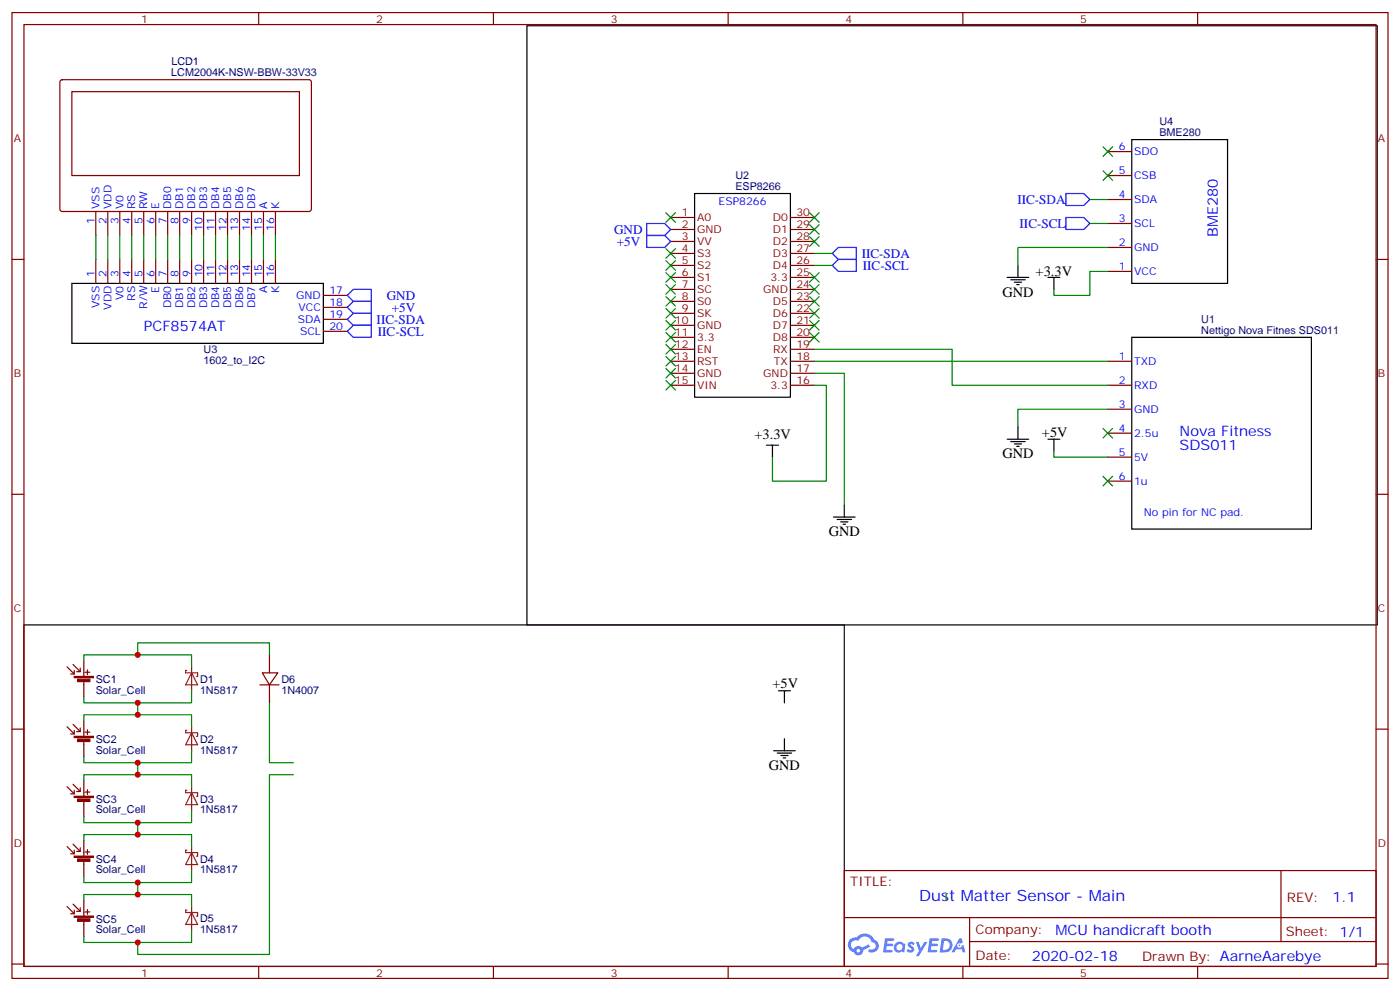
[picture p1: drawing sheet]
<svg xmlns="http://www.w3.org/2000/svg" width="412mm" height="292mm" viewBox="0 0 412 292" stroke-linecap="round" stroke-linejoin="round" font-family="sans-serif">
<path d="M155.2 7.6h250.5v176.4h-250.5zM7.1 184h241.6v100.5h-241.6z" fill="none" stroke="#000" stroke-width=".35"/>
<g fill="none" stroke="#870000" stroke-width=".35">
<path d="M3.5 3.7h405.4v284.3h-405.4zM7.1 7.2h398.2v277.3h-398.2zM76.2 3.7v3.5M145.3 3.7v3.5M214.5 3.7v3.5M283.6 3.7v3.5M352.8 3.7v3.5M3.5 76.4h3.6M405.3 76.4h3.6M3.5 145.5h3.6M405.3 145.5h3.6M3.5 214.7h3.6"/>
<path d="M405.3 214.7h3.6M248.7 256.3h156.6v28.2h-156.6zM377.3 256.3v20.9M248.7 270.1h156.5M285.6 277.2h119.6M285.6 270.1v14.2M3.5 283.8h3.6M76.2 284.5v3.5M145.3 284.5v3.5M214.5 284.5v3.5M283.6 284.5v3.5M352.8 284.5v3.5"/>
<path d="M405.3 283.8h3.6"/>
</g>
<g fill="#5487ff">
<path d="M267.7 277.5a1.22 1.22 0 0 1 1.7 .2l-.4 .6a.47 .47 0 0 0-.3-.4 .47 .47 0 0 0-.5 .2l.1 .2a1.14 1.14 0 0 1 .8 1.8 1.14 1.14 0 0 1-1.9 0l-.2-.2 .5-.6 .7 .5a.29 .29 0 0 0 .3-.3 .29 .29 0 0 0-.2-.3 1.04 1.04 0 0 1-.6-1.7z"/>
<path d="M260.7 276.2h2.4l.3 .2-.2 .5-1.8 .1-.1 .8h1.5l.3 .4-.3 .4h-1.6l-.2 1.1h1.7l.2 .3-.2 .3-2.6 .1z"/>
<path d="M273.8 276.2h2.4l.3 .2-.1 .5-1.8 .1-.2 .8h1.6l.3 .4-.4 .4-1.6-.1-.1 1.1 1.7 .1 .2 .3-.2 .3-2.6 .1z"/>
<path d="M282.6 276.2h.7l.3 1.3-.6 .3a.69 .69 0 0 0-1 .3 .69 .69 0 0 0 .4 .9 .69 .69 0 0 0 .9-.6l.5-.2 .6 2.2h-.8l-.2-.9h-1.8l-.5 .9h-.8z"/>
<path d="M269.8 277.3h.8l.6 1.8 1.1-1.8h.9l-2.6 4.2h-.8l.9-1.5z"/>
<path d="M277.4 276.2l-.6 4.2h1.3a2.11 2.11 0 0 0 2.5-2.1 2.11 2.11 0 0 0-2.5-2.1zM278.1 277a1.39 1.39 0 0 1 1.7 1.4 1.39 1.39 0 0 1-1.8 1.2h-.3z"/>
<path d="M263.7 277.8a1.54 1.54 0 0 0-.1 2.2 1.54 1.54 0 0 0 2.2 .1l.6 .3 .3-2.3-.2-.3h-.4a1.49 1.49 0 0 0-2.4 0zM264 278.8a.94 .94 0 0 1 1.8 0 .94 .94 0 0 1-1.8 0z"/>
<path d="M250.4 276.6a2.18 2.18 0 0 0 1.1 3.7 1.44 1.44 0 0 0 1.6 .9 1.44 1.44 0 0 0 1.2-1.4l2-1.1-.5-.7-1.9 1a1.47 1.47 0 0 0-2.4 .4 1.39 1.39 0 0 1-.7-1.9 1.39 1.39 0 0 1 2-.5 2.12 2.12 0 0 1 2.2-1.3 2.12 2.12 0 0 1 1.9 1.7 1.14 1.14 0 0 1 1.1 1.4 1.14 1.14 0 0 1-1.7 .7 .43 .43 0 0 0-.5 .4 .43 .43 0 0 0 .4 .5 1.98 1.98 0 0 0 2.5-1.2 1.98 1.98 0 0 0-1.2-2.6 3.1 3.1 0 0 0-5.3-.6l-.9 .1zM252.3 279.9a.55 .55 0 0 1 1.1 0 .55 .55 0 0 1-1.1 0z"/>
<circle cx="282.6" cy="278.3" r=".26"/>
</g>
<g fill="none" stroke="#000" stroke-width=".35">
<path d="M204.6 57h28.2v59.9h-28.2zM333.4 41.1h28.2v42.3h-28.2zM299.9 78.1v3.6M21.2 83.4h74v17.7h-74zM296.7 81.7h6.3M297.7 82.4h4.3M298.8 83.1h2.1M299.5 83.8h.7M308.7 81.7h3.5M310.4 81.7v3.5M333.4 99.3h52.9v56.5h-52.9zM225.8 131.1h3.5"/>
<path d="M227.5 131.1v3.5M296.7 129.3h6.3M297.7 130h4.3M298.8 130.7h2.1M299.5 131.4h.7M299.9 125.8v3.5M308.7 129.3h3.5M310.4 129.3v3.5M245.5 152.2h6.4M246.6 152.9h4.2M247.6 153.6h2.2M248.4 154.3h.7"/>
<path d="M248.7 148.7v3.5M229.3 203.4h3.5M231.1 203.4v3.5M231.1 217.5v3.5M227.9 221h6.3M229 221.7h4.2M230 222.4h2.1M230.7 223.1h.7"/>
</g>
<g fill="none" stroke="#870000" stroke-width=".35">
<path d="M17.9 23.7l.4-.2h73l.4 .7v37.6l-.7 .5-72.9-.1-.5-.6v-37.4zM21.2 27h67v24.7h-67zM326.3 58.7h7.1M326.3 51.7h7.1M326.3 44.6h7.1M28.2 62.3v7M28.2 76.4v7M31.7 62.3v7M31.7 76.4v7M35.3 62.3v7M35.3 76.4v7M38.8 62.3v7"/>
<path d="M38.8 76.4v7M42.3 62.3v7M42.3 76.4v7M45.9 62.3v7M45.9 76.4v7M49.4 62.3v7M49.4 76.4v7M52.9 62.3v7M52.9 76.4v7M56.4 62.3v7M56.4 76.4v7M60 62.3v7"/>
<path d="M60 76.4v7M63.5 62.3v7M63.5 76.4v7M67 62.3v7M67 76.4v7M70.6 62.3v7M70.6 76.4v7M74.1 62.3v7M74.1 76.4v7M77.6 62.3v7M77.6 76.4v7M81.1 62.3v7"/>
<path d="M81.1 76.4v7M197.6 64h7M197.6 67.6h7M197.6 71.1h7M197.6 74.6h7M197.6 78.1h7M232.8 64h7.1M232.8 67.6h7.1M232.8 71.1h7.1M232.8 74.6h7.1M232.8 78.1h7.1M326.3 79.9h7.1"/>
<path d="M326.3 72.8h7.1M326.3 65.8h7.1M95.2 87h7.1M95.2 90.5h7.1M95.2 94h7.1M95.2 97.5h7.1M197.6 81.7h7M197.6 85.2h7M197.6 88.7h7M197.6 92.3h7M197.6 95.8h7M197.6 99.3h7"/>
<path d="M232.8 81.7h7.1M232.8 85.2h7.1M232.8 88.7h7.1M232.8 92.3h7.1M232.8 95.8h7.1M232.8 99.3h7.1M197.6 106.4h7M197.6 113.4h7M197.6 102.8h7M197.6 109.9h7M232.8 106.4h7.1M232.8 113.4h7.1"/>
<path d="M232.8 102.8h7.1M232.8 109.9h7.1M326.3 106.4h7.1M326.3 113.4h7.1M326.3 120.5h7.1M326.3 127.5h7.1M326.3 134.6h7.1M326.3 141.6h7.1M77.3 198.1h4.5l-2.4 3.5zM79.4 192.8v5.3M76.6 201.6h5.6M79.4 201.6v5.3"/>
</g>
<g fill="#850000" stroke="#850000" stroke-width=".35">
<path d="M21.9 234.4h5.6v.4h-5.6z"/>
<path d="M22.9 235.2h3.6v.7h-3.6z"/>
<path d="M21.9 252.1h5.6v.3h-5.6z"/>
<path d="M22.9 252.9h3.6v.7h-3.6z"/>
<path d="M21.9 216.8h5.6v.3h-5.6z"/>
<path d="M22.9 217.6h3.6v.7h-3.6z"/>
<path d="M21.9 199.1h5.6v.4h-5.6z"/>
<path d="M22.9 200h3.6v.7h-3.6z"/>
<path d="M21.9 269.7h5.6v.4h-5.6z"/>
<path d="M22.9 270.5h3.6v.7h-3.6z"/>
</g>
<g fill="none" stroke="#850000" stroke-width=".35">
<path d="M19.8 196.3l2.1 2.1M21.5 195.6l2.1 2.1M21.9 197.4v1h-1.1M23.6 196.7v1h-1M24.7 194.6v4.5M25 197.9h1.5M25.8 197.2v1.4M19.8 214l2.1 2.1M21.5 213.3l2.1 2.1M21.9 215v1.1h-1.1M23.6 214.3v1.1h-1M24.7 200.6v4.5"/>
<path d="M24.7 212.2v4.6M24.7 218.2v4.6M25 215.5h1.5M25.8 214.8v1.5M19.8 231.6l2.1 2.1M21.5 230.9l2.1 2.1M21.9 232.7v1h-1.1M23.6 232v1h-1M24.7 229.8v4.6M24.7 235.8v4.6M25 233.2h1.5M25.8 232.5v1.4"/>
<path d="M19.8 249.2l2.1 2.2M21.5 248.5l2.1 2.1M21.9 250.3v1.1h-1.1M23.6 249.6v1h-1M24.7 247.5v4.6M24.7 253.5v4.6M25 250.8h1.5M25.8 250.1v1.4M19.8 266.9l2.1 2.1M21.5 266.2l2.1 2.1M21.9 267.9v1.1h-1.1M23.6 267.2v1.1h-1"/>
<path d="M24.7 265.1v4.6M24.7 271.1v4.6M25 268.5h1.5M25.8 267.8v1.4"/>
</g>
<g fill="none" stroke="#8c2424" stroke-width=".35">
<path d="M55 197.4h-.3v.7h3.5v1h-.3M56.4 198.1l1.8 3.5h-3.5zM56.4 196.3v7.1M55 215h-.3v.7h3.5v1.1h-.3M56.4 214v7M56.4 215.7l1.8 3.6h-3.5zM55 232.7h-.3v.7h3.5v1h-.3M56.4 231.6v7.1M56.4 233.4l1.8 3.5h-3.5zM55 250.3h-.3v.7h3.5v1.1h-.3M56.4 249.2v7.1M56.4 251l1.8 3.5h-3.5z"/>
<path d="M55 267.9h-.3v.7h3.5v1.1h-.3M56.4 266.9v7M56.4 268.6l1.8 3.6h-3.5z"/>
</g>
<path d="M314 57h5.3l1.7 1.7-1.7 1.8h-5.3zM190.5 65.8h5.3l1.8 1.8-1.8 1.7h-5.3zM190.5 69.3h5.3l1.8 1.8-1.8 1.7h-5.3zM245.2 74.6l1.7-1.8h5.3v3.6h-5.3zM245.2 78.1l1.7-1.7h5.3v3.5h-5.3zM314 64h5.3l1.7 1.8-1.7 1.8h-5.3zM102.3 97.5l1.8-1.7h5.3v3.5h-5.3zM102.3 94l1.8-1.7h5.3v3.5h-5.3zM102.3 90.5l1.8-1.8h5.3v3.6h-5.3zM102.3 87l1.8-1.8h5.3v3.5h-5.3z" fill="none" stroke="#00f" stroke-width=".35"/>
<g fill="none" stroke="#008700" stroke-width=".35">
<path d="M321 58.7h5.3M28.2 69.3v7.1M31.7 69.3v7.1M35.3 69.3v7.1M38.8 69.3v7.1M42.3 69.3v7.1M45.9 69.3v7.1M49.4 69.3v7.1M52.9 69.3v7.1M56.4 69.3v7.1M60 69.3v7.1M63.5 69.3v7.1"/>
<path d="M67 69.3v7.1M70.6 69.3v7.1M74.1 69.3v7.1M77.6 69.3v7.1M81.1 69.3v7.1M239.9 74.6h5.3M239.9 78.1h5.3M321 65.8h5.3M326.3 72.8h-26.4v5.3M326.3 79.9h-5.3v7.1h-10.6v-1.8M239.9 102.8h40.6v10.6h45.8M239.9 109.9h8.8v38.8"/>
<path d="M239.9 113.4h3.5v28.2h-15.9v-7M239.9 106.4h86.4M310.4 132.8v1.8h15.9M326.3 120.5h-26.4v5.3M24.7 194.6v-1.8h31.7v3.5M40.6 192.8v-3.5h38.8v3.5M24.7 212.2v-1.8h31.7v3.6M40.6 206.9v3.5M56.4 203.4v3.5h-31.7v-1.8M79.4 206.9v17.6h7M24.7 229.8v-1.7h31.7v3.5M40.6 224.5v3.6"/>
<path d="M56.4 238.7v3.5h-31.7v-1.8M56.4 221v3.5h-31.7v-1.7M86.4 228.1h-7v52.9h-38.8v-3.5M24.7 247.5v-1.8h31.7v3.5M40.6 242.2v3.5M40.6 259.8v3.5M56.4 256.3v3.5h-31.7v-1.7M24.7 265.1v-1.8h31.7v3.6M56.4 273.9v3.6h-31.7v-1.8M278.7 263.3v1.8"/>
</g>
<g fill="#c00">
<circle cx="40.6" cy="259.8" r=".88"/>
<circle cx="40.6" cy="263.3" r=".88"/>
<circle cx="40.6" cy="242.2" r=".88"/>
<circle cx="40.6" cy="245.7" r=".88"/>
<circle cx="40.6" cy="210.4" r=".88"/>
<circle cx="40.6" cy="206.9" r=".88"/>
<circle cx="40.6" cy="228.1" r=".88"/>
<circle cx="40.6" cy="224.5" r=".88"/>
<circle cx="40.6" cy="192.8" r=".88"/>
<circle cx="40.6" cy="277.5" r=".88"/>
</g>
<g fill="#c00" stroke="#008700" stroke-width=".35">
<path d="M238.5 62.6l2.8 2.8zM241.3 62.6l-2.8 2.8z"/>
<path d="M238.5 66.1l2.8 2.9zM241.3 66.1l-2.8 2.9z"/>
<path d="M238.5 69.7l2.8 2.8zM241.3 69.7l-2.8 2.8z"/>
<path d="M238.5 80.3l2.8 2.8zM241.3 80.3l-2.8 2.8z"/>
<path d="M238.5 83.8l2.8 2.8zM241.3 83.8l-2.8 2.8z"/>
<path d="M238.5 87.3l2.8 2.8zM241.3 87.3l-2.8 2.8z"/>
<path d="M238.5 90.8l2.8 2.9zM241.3 90.8l-2.8 2.9z"/>
<path d="M238.5 94.4l2.8 2.8zM241.3 94.4l-2.8 2.8z"/>
<path d="M238.5 97.9l2.8 2.8zM241.3 97.9l-2.8 2.8z"/>
<path d="M196.1 62.6l2.9 2.8zM199 62.6l-2.9 2.8z"/>
<path d="M196.1 76.7l2.9 2.9zM199 76.7l-2.9 2.9z"/>
<path d="M196.1 73.2l2.9 2.8zM199 73.2l-2.9 2.8z"/>
<path d="M196.1 80.3l2.9 2.8zM199 80.3l-2.9 2.8z"/>
<path d="M196.1 83.8l2.9 2.8zM199 83.8l-2.9 2.8z"/>
<path d="M196.1 87.3l2.9 2.8zM199 87.3l-2.9 2.8z"/>
<path d="M196.1 90.8l2.9 2.9zM199 90.8l-2.9 2.9z"/>
<path d="M196.1 94.4l2.9 2.8zM199 94.4l-2.9 2.8z"/>
<path d="M196.1 97.9l2.9 2.8zM199 97.9l-2.9 2.8z"/>
<path d="M196.1 101.4l2.9 2.8zM199 101.4l-2.9 2.8z"/>
<path d="M196.1 105l2.9 2.8zM199 105l-2.9 2.8z"/>
<path d="M324.9 50.3l2.8 2.8zM324.9 53.1l2.8-2.8z"/>
<path d="M324.9 43.2l2.8 2.8zM327.7 43.2l-2.8 2.8z"/>
<path d="M324.9 126.1l2.8 2.8zM327.7 126.1l-2.8 2.8z"/>
<path d="M324.9 140.2l2.8 2.9zM327.7 140.2l-2.8 2.9z"/>
<path d="M196.1 108.5l2.9 2.8zM199 108.5l-2.9 2.8z"/>
<path d="M196.1 112l2.9 2.8zM199 112l-2.9 2.8z"/>
</g>
<text font-size="4.6" fill="#00f" x="270.8" y="265.3">Dust Matter Sensor - Main</text>
<g font-size="4.2" fill="#00f">
<text x="358.7" y="69.7" transform="rotate(-90 358.7 69.7)">BME280</text>
<text x="42.3" y="97.5">PCF8574AT</text>
<text x="347.5" y="128.2">Nova Fitness</text>
<text x="347.5" y="132.5">SDS011</text>
<text x="392.5" y="265.6">1.1</text>
<text x="310.9" y="275.1">MCU handicraft booth</text>
<text x="304" y="282.9">2020-02-18</text>
</g>
<g font-size="4.2">
<text x="305.1" y="81.3">+3.3V</text>
<text x="295.3" y="87.3">GND</text>
<text x="222.2" y="129.3">+3.3V</text>
<text x="306.9" y="128.6">+5V</text>
<text x="295.3" y="134.9">GND</text>
<text x="244.1" y="157.9">GND</text>
<text x="227.5" y="202.7">+5V</text>
<text x="226.5" y="226.7">GND</text>
</g>
<g font-size="3.9" fill="#00f">
<text x="299.7" y="60">IIC-SDA</text>
<text x="180.9" y="68.8">GND</text>
<text x="300.3" y="67">IIC-SCL</text>
<text x="181.7" y="72.4">+5V</text>
<text x="253.8" y="75.8">IIC-SDA</text>
<text x="254.2" y="79.4">IIC-SCL</text>
<text x="113.9" y="88.2">GND</text>
<text x="110.9" y="95.2">IIC-SDA</text>
<text x="115.4" y="91.8">+5V</text>
<text x="111.3" y="98.8">IIC-SCL</text>
</g>
<g font-size="3.9" fill="#800">
<text x="250.5" y="260.9">TITLE:</text>
<text x="379.1" y="265.6">REV:</text>
<text x="287.4" y="275.1">Company:</text>
<text x="378.7" y="275.7">Sheet: 1/1</text>
<text x="287.4" y="282.8">Date:</text>
<text x="336.4" y="282.8">Drawn By: AarneAarebye</text>
</g>
<g font-size="3.2" fill="#800">
<text x="41.6" y="6.7">1</text>
<text x="110.8" y="6.7">2</text>
<text x="179.9" y="6.7">3</text>
<text x="249.1" y="6.7">4</text>
<text x="318.2" y="6.7">5</text>
<text x="4.1" y="41.8">A</text>
<text x="405.9" y="41.8">A</text>
<text x="200.8" y="63.7">1</text>
<text x="205.3" y="65.1">A0</text>
<text x="227.7" y="65.1">D0</text>
<text x="234.6" y="63.7">30</text>
<text x="200.8" y="67.2">2</text>
<text x="200.8" y="70.7">3</text>
<text x="205.3" y="68.6">GND</text>
<text x="227.7" y="68.6">D1</text>
<text x="234.6" y="70.7">28</text>
<text x="234.6" y="67.2">29</text>
<text x="200.8" y="74.3">4</text>
<text x="200.8" y="77.8">5</text>
<text x="205.3" y="72.1">VV</text>
<text x="205.3" y="75.7">S3</text>
<text x="227.7" y="75.7">D3</text>
<text x="227.7" y="72.1">D2</text>
<text x="234.6" y="77.8">26</text>
<text x="234.6" y="74.3">27</text>
<text x="200.8" y="81.3">6</text>
<text x="205.3" y="79.2">S2</text>
<text x="205.3" y="82.7">S1</text>
<text x="226.9" y="82.7">3.3</text>
<text x="227.7" y="79.2">D4</text>
<text x="234.6" y="81.3">25</text>
<text x="200.8" y="84.8">7</text>
<text x="200.8" y="88.4">8</text>
<text x="205.3" y="86.3">SC</text>
<text x="205.3" y="89.8">S0</text>
<text x="224.8" y="86.3">GND</text>
<text x="227.7" y="89.8">D5</text>
<text x="234.6" y="88.4">23</text>
<text x="234.6" y="84.8">24</text>
<text x="198.8" y="95.4">10</text>
<text x="200.8" y="91.9">9</text>
<text x="205.3" y="93.3">SK</text>
<text x="227.7" y="93.3">D6</text>
<text x="234.6" y="95.4">21</text>
<text x="234.6" y="91.9">22</text>
<text x="198.8" y="99">11</text>
<text x="205.3" y="96.8">GND</text>
<text x="205.3" y="100.4">3.3</text>
<text x="227.7" y="100.4">D8</text>
<text x="227.7" y="96.8">D7</text>
<text x="234.6" y="99">20</text>
<text x="198.8" y="102.5">12</text>
<text x="198.8" y="106">13</text>
<text x="205.3" y="103.9">EN</text>
<text x="205.3" y="107.4">RST</text>
<text x="227.7" y="103.9">RX</text>
<text x="228" y="107.4">TX</text>
<text x="234.6" y="106">18</text>
<text x="234.6" y="102.5">19</text>
<text x="4.1" y="110.9">B</text>
<text x="198.8" y="109.5">14</text>
<text x="198.8" y="113.1">15</text>
<text x="205.3" y="110.9">GND</text>
<text x="224.8" y="110.9">GND</text>
<text x="234.6" y="113.1">16</text>
<text x="234.6" y="109.5">17</text>
<text x="405.9" y="110.9">B</text>
<text x="205.3" y="114.5">VIN</text>
<text x="226.9" y="114.5">3.3</text>
<text x="4.1" y="180.1">C</text>
<text x="405.9" y="180.1">C</text>
<text x="4.1" y="249.2">D</text>
<text x="405.9" y="249.2">D</text>
<text x="41.6" y="287.5">1</text>
<text x="110.8" y="287.5">2</text>
<text x="179.9" y="287.5">3</text>
<text x="249.1" y="287.5">4</text>
<text x="318.2" y="287.5">5</text>
</g>
<g font-size="3.2" fill="#000080">
<text x="50.5" y="22.4">LCM2004K-NSW-BBW-33V33</text>
<text x="50.5" y="19.2">LCD1</text>
<text x="341.5" y="40">BME280</text>
<text x="341.5" y="36.9">U4</text>
<text x="216.6" y="52.7">U2</text>
<text x="216.6" y="55.9">ESP8266</text>
<text x="353.9" y="95.1">U1</text>
<text x="353.8" y="98.2">Nettigo Nova Fitnes SDS011</text>
<text x="60" y="107.1">1602_to_I2C</text>
<text x="60" y="103.9">U3</text>
<text x="28.2" y="201">SC1</text>
<text x="58.9" y="201">D1</text>
<text x="82.9" y="201">D6</text>
<text x="28.2" y="204.2">Solar_Cell</text>
<text x="58.9" y="204.2">1N5817</text>
<text x="82.9" y="204.2">1N4007</text>
<text x="28.2" y="221.8">Solar_Cell</text>
<text x="28.2" y="218.7">SC2</text>
<text x="58.9" y="221.8">1N5817</text>
<text x="58.9" y="218.7">D2</text>
<text x="28.2" y="239.5">Solar_Cell</text>
<text x="28.2" y="236.3">SC3</text>
<text x="58.9" y="239.5">1N5817</text>
<text x="58.9" y="236.3">D3</text>
<text x="28.2" y="257.1">Solar_Cell</text>
<text x="28.2" y="253.9">SC4</text>
<text x="58.9" y="257.1">1N5817</text>
<text x="58.9" y="253.9">D4</text>
<text x="28.2" y="274.8">Solar_Cell</text>
<text x="28.2" y="271.6">SC5</text>
<text x="58.9" y="274.8">1N5817</text>
<text x="58.9" y="271.6">D5</text>
</g>
<g font-size="3.2" fill="#00f">
<text x="329.6" y="44.3">6</text>
<text x="334.1" y="45.7">SDO</text>
<text x="329.6" y="51.3">5</text>
<text x="334.1" y="52.7">CSB</text>
<text x="329.6" y="58.4">4</text>
<text x="334.1" y="59.8">SDA</text>
<text x="29.3" y="61.6" transform="rotate(-90 29.3 61.6)">VSS</text>
<text x="32.8" y="61.6" transform="rotate(-90 32.8 61.6)">VDD</text>
<text x="36.3" y="61.6" transform="rotate(-90 36.3 61.6)">V0</text>
<text x="39.9" y="61.6" transform="rotate(-90 39.9 61.6)">RS</text>
<text x="43.4" y="61.6" transform="rotate(-90 43.4 61.6)">RW</text>
<text x="46.9" y="61.6" transform="rotate(-90 46.9 61.6)">E</text>
<text x="50.4" y="61.6" transform="rotate(-90 50.4 61.6)">DB0</text>
<text x="54" y="61.6" transform="rotate(-90 54 61.6)">DB1</text>
<text x="57.5" y="61.6" transform="rotate(-90 57.5 61.6)">DB2</text>
<text x="61" y="61.6" transform="rotate(-90 61 61.6)">DB3</text>
<text x="64.6" y="61.6" transform="rotate(-90 64.6 61.6)">DB4</text>
<text x="68.1" y="61.6" transform="rotate(-90 68.1 61.6)">DB5</text>
<text x="71.6" y="61.6" transform="rotate(-90 71.6 61.6)">DB6</text>
<text x="75.1" y="61.6" transform="rotate(-90 75.1 61.6)">DB7</text>
<text x="78.7" y="61.6" transform="rotate(-90 78.7 61.6)">A</text>
<text x="82.2" y="61.6" transform="rotate(-90 82.2 61.6)">K</text>
<text x="211.7" y="60.3">ESP8266</text>
<text x="329.6" y="65.4">3</text>
<text x="27.9" y="66" transform="rotate(-90 27.9 66)">1</text>
<text x="31.4" y="66" transform="rotate(-90 31.4 66)">2</text>
<text x="34.9" y="66" transform="rotate(-90 34.9 66)">3</text>
<text x="38.5" y="66" transform="rotate(-90 38.5 66)">4</text>
<text x="42" y="66" transform="rotate(-90 42 66)">5</text>
<text x="45.5" y="66" transform="rotate(-90 45.5 66)">6</text>
<text x="49" y="66" transform="rotate(-90 49 66)">7</text>
<text x="52.6" y="66" transform="rotate(-90 52.6 66)">8</text>
<text x="56.1" y="66" transform="rotate(-90 56.1 66)">9</text>
<text x="59.6" y="68.1" transform="rotate(-90 59.6 68.1)">10</text>
<text x="63.1" y="68.1" transform="rotate(-90 63.1 68.1)">11</text>
<text x="66.7" y="68.1" transform="rotate(-90 66.7 68.1)">12</text>
<text x="70.2" y="68.1" transform="rotate(-90 70.2 68.1)">13</text>
<text x="73.7" y="68.1" transform="rotate(-90 73.7 68.1)">14</text>
<text x="77.3" y="68.1" transform="rotate(-90 77.3 68.1)">15</text>
<text x="80.8" y="68.1" transform="rotate(-90 80.8 68.1)">16</text>
<text x="334.1" y="66.9">SCL</text>
<text x="329.6" y="72.5">2</text>
<text x="334.1" y="73.9">GND</text>
<text x="27.9" y="81.7" transform="rotate(-90 27.9 81.7)">1</text>
<text x="31.4" y="81.7" transform="rotate(-90 31.4 81.7)">2</text>
<text x="34.9" y="81.7" transform="rotate(-90 34.9 81.7)">3</text>
<text x="38.5" y="81.7" transform="rotate(-90 38.5 81.7)">4</text>
<text x="42" y="81.7" transform="rotate(-90 42 81.7)">5</text>
<text x="45.5" y="81.7" transform="rotate(-90 45.5 81.7)">6</text>
<text x="49" y="81.7" transform="rotate(-90 49 81.7)">7</text>
<text x="52.6" y="81.7" transform="rotate(-90 52.6 81.7)">8</text>
<text x="56.1" y="81.7" transform="rotate(-90 56.1 81.7)">9</text>
<text x="59.6" y="81.7" transform="rotate(-90 59.6 81.7)">10</text>
<text x="63.1" y="81.7" transform="rotate(-90 63.1 81.7)">11</text>
<text x="66.7" y="81.7" transform="rotate(-90 66.7 81.7)">12</text>
<text x="70.2" y="81.7" transform="rotate(-90 70.2 81.7)">13</text>
<text x="73.7" y="81.7" transform="rotate(-90 73.7 81.7)">14</text>
<text x="77.3" y="81.7" transform="rotate(-90 77.3 81.7)">15</text>
<text x="80.8" y="81.7" transform="rotate(-90 80.8 81.7)">16</text>
<text x="329.6" y="79.6">1</text>
<text x="334.1" y="81">VCC</text>
<text x="36.3" y="88.3" transform="rotate(-90 36.3 88.3)">V0</text>
<text x="39.9" y="88.5" transform="rotate(-90 39.9 88.5)">RS</text>
<text x="46.9" y="86.1" transform="rotate(-90 46.9 86.1)">E</text>
<text x="78.7" y="86.3" transform="rotate(-90 78.7 86.3)">A</text>
<text x="82.2" y="86.3" transform="rotate(-90 82.2 86.3)">K</text>
<text x="87.3" y="88">GND</text>
<text x="97" y="86.6">17</text>
<text x="29.3" y="90.6" transform="rotate(-90 29.3 90.6)">VSS</text>
<text x="32.8" y="91.2" transform="rotate(-90 32.8 91.2)">VDD</text>
<text x="43.4" y="90.9" transform="rotate(-90 43.4 90.9)">R/W</text>
<text x="50.4" y="90.8" transform="rotate(-90 50.4 90.8)">DB0</text>
<text x="54" y="90.8" transform="rotate(-90 54 90.8)">DB1</text>
<text x="57.5" y="90.8" transform="rotate(-90 57.5 90.8)">DB2</text>
<text x="61" y="90.8" transform="rotate(-90 61 90.8)">DB3</text>
<text x="64.6" y="90.8" transform="rotate(-90 64.6 90.8)">DB4</text>
<text x="68.1" y="90.8" transform="rotate(-90 68.1 90.8)">DB5</text>
<text x="71.6" y="90.8" transform="rotate(-90 71.6 90.8)">DB6</text>
<text x="75.1" y="90.8" transform="rotate(-90 75.1 90.8)">DB7</text>
<text x="87.8" y="95.1">SDA</text>
<text x="87.9" y="91.5">VCC</text>
<text x="97" y="90.1">18</text>
<text x="97" y="93.7">19</text>
<text x="88.4" y="98.6">SCL</text>
<text x="97" y="97.2">20</text>
<text x="329.6" y="106">1</text>
<text x="334.1" y="107.4">TXD</text>
<text x="329.6" y="113.1">2</text>
<text x="334.1" y="114.5">RXD</text>
<text x="329.6" y="120.1">3</text>
<text x="334.1" y="121.5">GND</text>
<text x="329.6" y="127.2">4</text>
<text x="334.1" y="128.6">2.5u</text>
<text x="329.6" y="134.2">5</text>
<text x="334.1" y="135.6">5V</text>
<text x="329.6" y="141.3">6</text>
<text x="334.1" y="142.7">1u</text>
<text x="336.9" y="152">No pin for NC pad.</text>
</g>
</svg>
